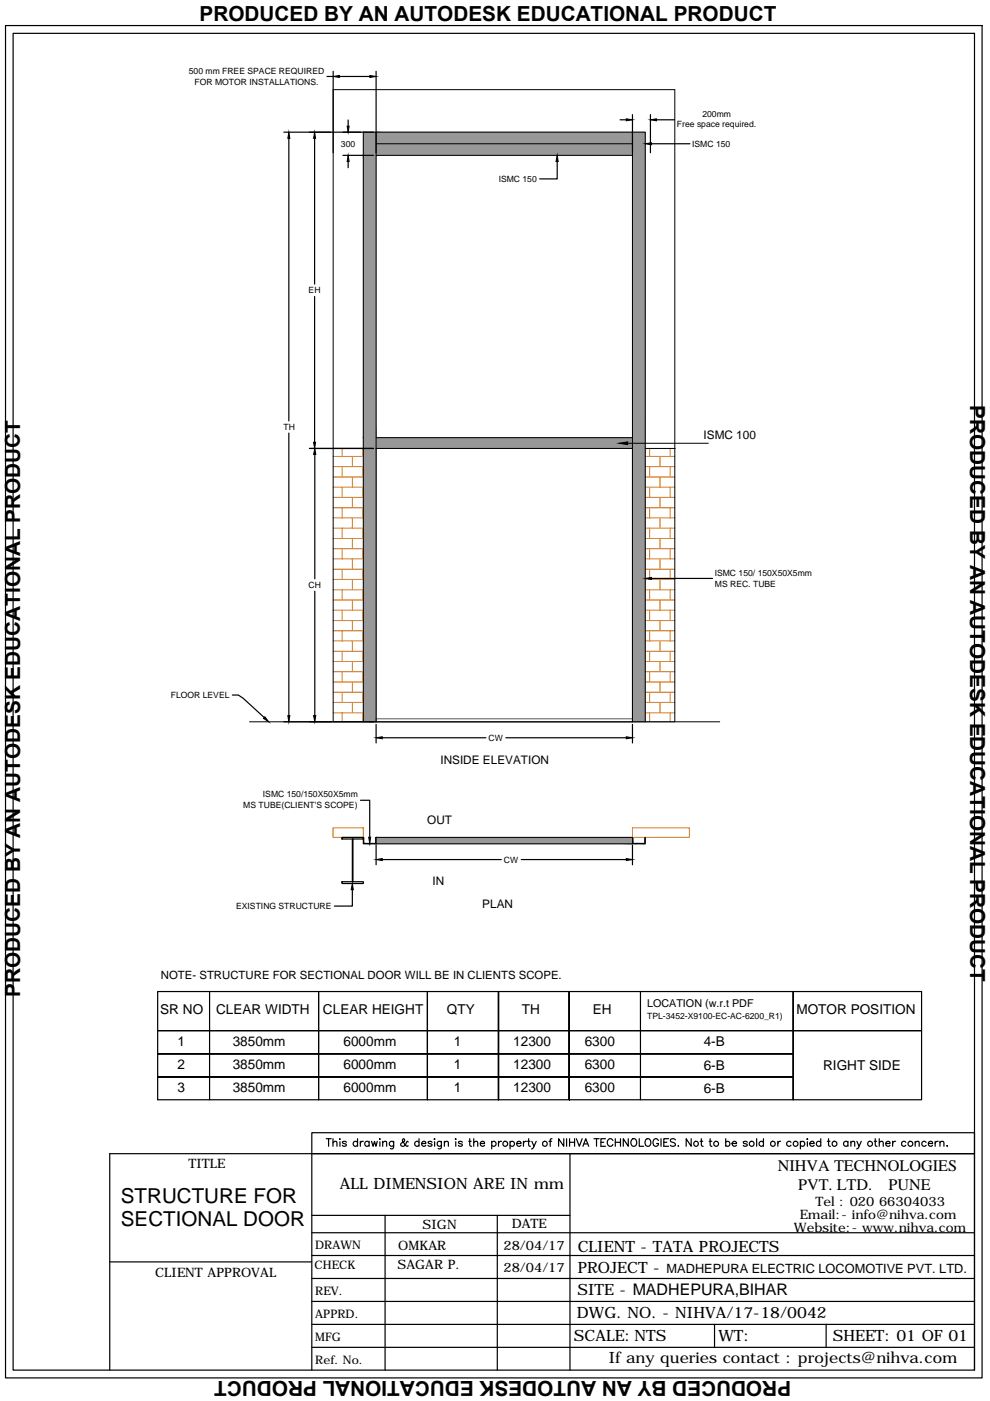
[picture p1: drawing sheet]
<svg xmlns="http://www.w3.org/2000/svg" width="210mm" height="297mm" viewBox="0 0 210 297" stroke-linecap="round" stroke-linejoin="round" font-family="sans-serif">
<!-- layer: at_Rect -->
<path d="M79.7 153v-57.9h54.4v57.9" fill="none" stroke="#000" stroke-width=".21"/>
<!-- layer: 0 -->
<path d="M79.7 153h54.4" fill="none" stroke="#a6a6a6" stroke-width=".21"/>
<g fill="none" stroke="#000" stroke-width=".25">
<path d="M1.2 5.4h207v286.7h-207zM2.8 7.1h203.8v283.4h-203.8zM69.3 16.2h1.3M70.6 15.1v17.3M72 16.2h6.4M79.7 15.1v17.3M60.2 28h19M61.2 29.3v59.9M66.7 29.3v30.9M72.7 32.9h6.5M73.8 25.4v1.4M73.8 34.2v1.4"/>
<path d="M118.1 34.2v3.7h-3.7M131.5 25.4h1.3M134.1 24.3v8.1M137.9 24.3v8.1M138.1 30.5h8.2M139.2 25.4h3.8M66.7 62.9v30.9M61.2 91.8v59.9M65.6 95.1h13.6M66.7 96.4v26.3M66.7 125.3v26.4M138.1 122.6h13"/>
<path d="M49.3 147.4h1.2l1 .6 4.5 4.1M60.2 153h19M79.7 153.6v3.9M81.1 156.4h21.9M107.3 156.4h25.5M134.1 153.6v3.9M76.4 169.7h2v7.8M79.7 179v4.3M134.1 179.1v4.2M74.7 188.6v3.5h-3.8M81.1 182.2h25.2M110.5 182.2h22.3"/>
<path d="M33.4 210.2h162v23h-162zM33.4 218.5h162M44.4 210.2v23M67.5 210.2v23M120.7 210.2v23zM120.7 210.2v23M135.8 210.2v23M90.6 233.2v-23v23M105.7 233.2v-23v23M168.2 223.4h-134.8h134.8M168.2 228.3h-134.8h134.8M168.2 233.2v-23v23"/>
<path d="M66.1 244.6v45.9M66.1 257.7h54.7M69.2 241.4h1M69.7 241.4v1.6M70.6 242.3l.4-.3 .4 .1v.9M70.6 241.4v1.6M72.1 241.4v.2zM72.1 242.1v.9M73.4 242.2a.51 .51 0 0 0-.8 0l.1 .2 .6 .2 .1 .2a.51 .51 0 0 1-.8 0M75.8 242.2a.52 .52 0 0 0-.8-.1 .52 .52 0 0 0 0 .8 .52 .52 0 0 0 .8-.1M75.8 241.4v1.6M76.4 242v1"/>
<path d="M77 242l-.3 .1-.3 .3M78.3 242.2a.52 .52 0 0 0-.8-.1 .52 .52 0 0 0 0 .8 .52 .52 0 0 0 .8-.1M78.3 242v1M78.8 242l.3 1 .3-1 .3 1 .3-1M80.5 241.4v.2zM80.5 242.1v.9M81.1 242.3l.5-.3 .3 .1 .1 .9M81.1 242v1M81.6 257.7v32.8M83.5 242l-.1 1.4-.2 .2-.4-.1M83.5 242.2a.52 .52 0 0 0-.8-.1 .52 .52 0 0 0 0 .8 .52 .52 0 0 0 .8-.1M86.5 242.1l-.1-.1-.1 .1a.85 .85 0 0 1-1.3 .8v-.5l.7-.3 .1-.3-.1-.3h-.3a1.28 1.28 0 0 0 .7 1.5h.3l.1-.1"/>
<path d="M88.8 242.2a.52 .52 0 0 0-.7-.1 .52 .52 0 0 0 0 .8 .52 .52 0 0 0 .7-.1M88.8 241.4v1.6M89.4 242.4h.9l-.1-.3a.5 .5 0 0 0-.7 .1 .5 .5 0 0 0 .1 .7 .5 .5 0 0 0 .7-.1M91.6 242.2a.51 .51 0 0 0-.9 0l.1 .2 .7 .2 .1 .2a.51 .51 0 0 1-.9 0M92.1 241.4v.2zM92.1 242.1v.9M93.6 242v1.2a.4 .4 0 0 1-.3 .4 .4 .4 0 0 1-.4-.1M93.6 242.2a.5 .5 0 0 0-.7-.1 .5 .5 0 0 0 0 .8 .5 .5 0 0 0 .7-.1M94.2 242.3l.2-.2a.38 .38 0 0 1 .7 .2v.7M94.2 242v1M96.6 241.4v.2zM96.6 242.1v.9"/>
<path d="M98 242.2a.51 .51 0 0 0-.8 0l.2 .2 .5 .2 .1 .2a.51 .51 0 0 1-.8 0M99.4 242h.5M99.6 241.4v1.3l.1 .3h.3M100.4 242.3l.4-.3 .4 .1 .1 .9M100.4 241.4v1.6M101.8 242.4h.9a.46 .46 0 0 0-.5-.4 .46 .46 0 0 0-.4 .6 .48 .48 0 0 0 .4 .4 .48 .48 0 0 0 .5-.2M104.3 242.2a.52 .52 0 0 1 .7-.1 .52 .52 0 0 1 0 .8 .52 .52 0 0 1-.7-.1M104.3 242v1.6M105.4 257.7v32.8M105.7 242v1M106.3 242l-.4 .1-.2 .3M108.1 242.2a.52 .52 0 0 1 .8-.1 .52 .52 0 0 1 0 .8 .52 .52 0 0 1-.8-.1"/>
<path d="M108.1 242v1.6M109.5 242.4h1a.47 .47 0 0 0-.5-.4 .47 .47 0 0 0-.5 .4v.2a.51 .51 0 0 0 .4 .4 .51 .51 0 0 0 .6-.2M111 242v1M111.6 242l-.4 .1-.2 .3M111.8 242h.6M112.1 241.4v1.3l.1 .3h.3M112.8 242l.4 1 .5-1M113.2 243l-.1 .4-.4 .2M116.4 242h.6M117 241.4l-.3 .1v.2v1.3M119.5 241.4v1.6l-1.1-1.6v1.6M120.1 241.4v1.6"/>
<path d="M120.8 241.4v1.6M120.8 242.2h1M120.8 244.6v45.9M121.8 241.4v1.6M122.2 241.4l.6 1.6 .6-1.6M123.6 243l.6-1.6 .6 1.6M123.8 242.5h.8M125.9 241.4h1.1M126.5 241.4v1.6M127.4 242.2h.6M128.4 241.4h-1v1.6h1M129.9 241.8a.61 .61 0 0 0-.7-.4 .61 .61 0 0 0-.4 .7 .68 .68 0 0 0 .2 .8 .68 .68 0 0 0 .9-.1v-.1"/>
<path d="M130.5 242.2h1.1M130.5 241.4v1.6M131.6 241.4v1.6M133.2 241.4v1.6l-1-1.6v1.6M134.1 241.5a.8 .8 0 0 1 .9 .5 .8 .8 0 0 1-.5 1 .84 .84 0 0 1-.8-.6 .84 .84 0 0 1 .4-.9zM135.5 241.4v1.6h1M137.1 241.5a.8 .8 0 0 1 .9 .5 .8 .8 0 0 1-.5 1 .84 .84 0 0 1-.8-.6 .84 .84 0 0 1 .4-.9zM139.6 241.8a.59 .59 0 0 0-.7-.4 .59 .59 0 0 0-.4 .7v.3a.57 .57 0 0 0 .5 .6 .57 .57 0 0 0 .6-.6h-.4M140.2 241.4v1.6M140.7 242.2h.7M141.8 241.4h-1.1v1.6h1.1M143.2 241.7a.54 .54 0 0 0-.6-.3 .54 .54 0 0 0-.4 .6l.8 .4 .2 .4a.73 .73 0 0 1-1.1 0"/>
<path d="M143.7 243h.2zM146.5 241.4v1.6l-1-1.6v1.6M148.4 242h.6M148.7 241.4v1.3l.1 .3h.3M150.4 242h.5M150.6 241.4v1.3l.1 .3h.2M153.9 242.2a.5 .5 0 0 1 .7-.1 .5 .5 0 0 1 0 .8 .5 .5 0 0 1-.7-.1M153.9 241.4v1.6M155.2 242.4h1a.47 .47 0 0 0-.5-.5 .47 .47 0 0 0-.5 .5l.1 .4 .3 .2 .6-.2M158.4 242.2v-.1a.54 .54 0 0 0-.8 .1v.2l.8 .2v.4a.54 .54 0 0 1-.8-.2M160.4 241.4v1.6M161.9 242.2a.52 .52 0 0 0-.8-.1 .52 .52 0 0 0 0 .8 .52 .52 0 0 0 .8-.1"/>
<path d="M161.9 241.4v1.6M164.9 242v1M165.5 242a.5 .5 0 0 0-.6 .4M167.7 242.2a.52 .52 0 0 0-.8-.1 .52 .52 0 0 0 0 .8 .52 .52 0 0 0 .8-.1M169.7 242.2a.52 .52 0 0 1 .8-.1 .52 .52 0 0 1 0 .8 .52 .52 0 0 1-.8-.1M169.7 242v1.6M171.2 241.4v.2zM171.2 242.1v.9M171.7 242.4h.9a.47 .47 0 0 0-.4-.5 .47 .47 0 0 0-.5 .5l.1 .4 .3 .2 .5-.2M174 242.2a.52 .52 0 0 0-.7-.1 .52 .52 0 0 0 0 .8 .52 .52 0 0 0 .7-.1M174 241.4v1.6M175.4 242h.6"/>
<path d="M175.7 241.4v1.3l.1 .3h.3M179.8 242.2a.52 .52 0 0 0-.8-.1 .52 .52 0 0 0 0 .8 .52 .52 0 0 0 .8-.1M179.8 242v1M180.4 242.3l.4-.3 .4 .1v.9M180.4 242v1M181.7 242l.4 1 .5-1M182.1 243l-.1 .4-.4 .2M185.4 242h.5M185.6 241.4v1.3l.1 .3h.3M186.4 242.3l.2-.2a.38 .38 0 0 1 .7 .2v.7M186.4 241.4v1.6M187.8 242.4h.9a.46 .46 0 0 0-.5-.4 .46 .46 0 0 0-.4 .6 .48 .48 0 0 0 .4 .4 .48 .48 0 0 0 .5-.2"/>
<path d="M189.3 242v1M189.9 242a.52 .52 0 0 0-.6 .4M192.1 242.2a.5 .5 0 0 0-.8-.1 .5 .5 0 0 0 0 .8 .5 .5 0 0 0 .8-.1M194 242.3l.5-.3 .3 .1 .1 .9M194 242v1M196.4 242.2a.52 .52 0 0 0-.8-.1 .52 .52 0 0 0 0 .8 .52 .52 0 0 0 .8-.1M196.8 242.4h.9a.46 .46 0 0 0-.5-.4 .46 .46 0 0 0-.4 .6 .48 .48 0 0 0 .4 .4 .48 .48 0 0 0 .5-.2M198.3 242v1M198.9 242l-.4 .1-.2 .3M199.3 242.3l.2-.2a.38 .38 0 0 1 .6 .2v.7M199.3 242v1M200.7 243h.2z"/>
<path d="M23.3 267.5h42.8M66.1 275.9h140.5M66.1 271.1h140.5M66.1 266.2h140.5M66.1 261.4h140.5M23.3 290.5v-45.9h183.3h-140.5v-4.4h140.5v50.3M66.1 280.8h140.5M66.1 285.7h140.5M151.5 280.8v4.9M175.2 280.8v4.9"/>
<circle cx="107.1" cy="242.5" r=".53"/>
<circle cx="115.5" cy="242.5" r=".53"/>
<circle cx="147.6" cy="242.5" r=".52"/>
<circle cx="151.8" cy="242.5" r=".53"/>
<circle cx="159.4" cy="242.5" r=".53"/>
<circle cx="163.9" cy="242.5" r=".53"/>
<circle cx="168.7" cy="242.5" r=".53"/>
<circle cx="176.9" cy="242.5" r=".53"/>
<circle cx="184.5" cy="242.5" r=".53"/>
<circle cx="193" cy="242.5" r=".53"/>
</g>
<g fill="#000" stroke="#000" stroke-width=".21">
<path d="M70.6 16.2l1.4-.2v.4zM78.4 16l1.3 .2-1.3 .2zM61.2 28l.3 1.3h-.5zM66.7 28l.2 1.3h-.4zM73.6 26.8h.4l-.2 1.2zM73.8 32.9l.2 1.3h-.4zM118.1 32.9l.2 1.3h-.4zM132.8 25.2l1.3 .2-1.3 .2zM136.8 30.5l1.3-.2v.4zM137.9 25.4l1.3-.2v.4zM66.7 95.1l.3 1.3h-.5zM66.5 93.8h.4l-.2 1.3z"/>
<path d="M131.3 94l1.8-.3v.6zM136.8 122.6l1.3-.2v.5zM56.2 152l.8 1-1.1-.7zM61 151.7h.5l-.3 1.3zM66.5 151.7h.5l-.3 1.3zM79.7 156.4l1.4-.2v.4zM132.8 156.2l1.3 .2-1.3 .2zM78.2 177.5h.4l-.2 1.3zM74.7 187.3l.2 1.3h-.4zM79.7 182.2l1.4-.2v.5zM132.8 182l1.3 .2-1.3 .3z"/>
</g>
<g fill="none" stroke="#ff7f00" stroke-width=".21">
<path d="M70.6 96.8h6.4M70.6 98.9h6.4M72.5 95.1v1.7M72.5 98.9v2.2M74.7 96.8v2.1M76.9 95.1v1.7M76.9 98.9v2.2M136.8 96.8h6.3M136.8 98.9h6.3M137.7 95.1v1.7M137.7 98.9v2.2M139.9 96.8v2.1"/>
<path d="M142.1 95.1v1.7M142.1 98.9v2.2M70.6 101.1h6.4M70.6 103.3h6.4M70.6 105.5h6.4M70.6 107.7h6.4M70.6 109.8h6.4M70.6 112h6.4M70.6 114.2h6.4M70.6 116.3h6.4M70.6 118.5h6.4M72.5 103.3v2.2"/>
<path d="M72.5 107.7v2.1M72.5 112v2.2M72.5 116.3v2.2M74.7 101.1v2.2M74.7 105.5v2.2M74.7 109.8v2.2M74.7 114.2v2.1M74.7 118.5v2.2M76.9 103.3v2.2M76.9 107.7v2.1M76.9 112v2.2M76.9 116.3v2.2"/>
<path d="M136.8 101.1h6.3M136.8 103.3h6.3M136.8 105.5h6.3M136.8 107.7h6.3M136.8 109.8h6.3M136.8 112h6.3M136.8 114.2h6.3M136.8 116.3h6.3M136.8 118.5h6.3M137.7 103.3v2.2M137.7 107.7v2.1M137.7 112v2.2"/>
<path d="M137.7 116.3v2.2M139.9 101.1v2.2M139.9 105.5v2.2M139.9 109.8v2.2M139.9 114.2v2.1M139.9 118.5v2.2M142.1 103.3v2.2M142.1 107.7v2.1M142.1 112v2.2M142.1 116.3v2.2M70.6 120.7h6.4M70.6 122.9h6.4"/>
<path d="M70.6 125.1h6.4M70.6 127.2h6.4M70.6 129.4h6.4M70.6 131.6h6.4M70.6 133.7h6.4M70.6 135.9h6.4M70.6 138.1h6.4M72.5 120.7v2.2M72.5 125.1v2.1M72.5 129.4v2.2M72.5 133.7v2.2M72.5 138.1v2.2"/>
<path d="M74.7 122.9v2.2M74.7 127.2v2.2M74.7 131.6v2.1M74.7 135.9v2.2M76.9 120.7v2.2M76.9 125.1v2.1M76.9 129.4v2.2M76.9 133.7v2.2M76.9 138.1v2.2M136.8 120.7h6.3M136.8 122.9h6.3M136.8 125.1h6.3"/>
<path d="M136.8 127.2h6.3M136.8 129.4h6.3M136.8 131.6h6.3M136.8 133.7h6.3M136.8 135.9h6.3M136.8 138.1h6.3M137.7 120.7v2.2M137.7 125.1v2.1M137.7 129.4v2.2M137.7 133.7v2.2M137.7 138.1v2.2M139.9 122.9v2.2"/>
<path d="M139.9 127.2v2.2M139.9 131.6v2.1M139.9 135.9v2.2M142.1 120.7v2.2M142.1 125.1v2.1M142.1 129.4v2.2M142.1 133.7v2.2M142.1 138.1v2.2M70.6 140.3h6.4M70.6 142.4h6.4M70.6 144.6h6.4M70.6 146.8h6.4"/>
<path d="M70.6 148.9h6.4M70.6 151.1h6.4M72.5 142.4v2.2M72.5 146.8v2.1M72.5 151.1v1.9M74.7 140.3v2.1M74.7 144.6v2.2M74.7 148.9v2.2M76.9 142.4v2.2M76.9 146.8v2.1M76.9 151.1v1.9M136.8 140.3h6.3"/>
<path d="M136.8 142.4h6.3M136.8 144.6h6.3M136.8 146.8h6.3M136.8 148.9h6.3M136.8 151.1h6.3M137.7 142.4v2.2M137.7 146.8v2.1M137.7 151.1v1.9M139.9 140.3v2.1M139.9 144.6v2.2M139.9 148.9v2.2M142.1 142.4v2.2"/>
<path d="M142.1 146.8v2.1M142.1 151.1v1.9M70.6 175.5h6.4v2h-6.4zM134.1 175.5h12.1v2h-12.1z"/>
</g>
<g fill="#989898" stroke="#989898" stroke-width=".21">
<path d="M77 177.5l.1 .1z"/>
<path d="M79.7 177.6v-.1z"/>
<path d="M134.1 177.5l.1 .1z"/>
<path d="M136.7 177.6l.1-.1z"/>
<path d="M79.7 28v2.5h54.4zM79.7 28h54.4v2.5z"/>
<path d="M79.7 30.5v2.4h54.4zM79.7 30.5h54.4v2.4z"/>
<path d="M77 28v4.9h2.7zM77 28h2.7v4.9z"/>
<path d="M77 32.9v59.9h2.7zM77 32.9h2.7v59.9z"/>
<path d="M77 92.8v2.3h2.7zM77 92.8h2.7v2.3z"/>
<path d="M77 95.1v57.9h2.7zM77 95.1h2.7v57.9z"/>
<path d="M134.1 28v4.9h2.7zM134.1 28h2.7v4.9z"/>
<path d="M134.1 32.9v59.9h2.7zM134.1 32.9h2.7v59.9z"/>
<path d="M134.1 92.8v60.2h2.7zM134.1 92.8h2.7v60.2z"/>
<path d="M79.7 92.8v2.3h54.4zM79.7 92.8h54.4v2.3z"/>
<path d="M79.7 177.6v1.2zM79.7 177.6v1.2z"/>
<path d="M77 177.6l.1 1.2zM77 177.6l.1 1.2z"/>
<path d="M78.7 178.8l1 .1zM78.7 178.8l1 .1z"/>
<path d="M77 178.8l1.7 .1zM77 178.8l1.7 .1z"/>
<path d="M79.7 177.5v1.4h54.4zM79.7 177.5h54.4v1.4z"/>
<path d="M136.7 177.6l.1 1.2zM136.7 177.6l.1 1.2z"/>
<path d="M134.1 177.6l.1 1.2zM134.1 177.6l.1 1.2z"/>
<path d="M135 178.8l1.8 .1zM135 178.8l1.8 .1z"/>
<path d="M134.1 178.8l.9 .1zM134.1 178.8l.9 .1z"/>
</g>
<g fill="none" stroke="#000" stroke-width=".21">
<path d="M79.7 32.9h54.4v59.9h-54.4zM79.7 28v4.9M79.7 30.5h54.4M134.1 28v4.9M70.6 95.1h6.4M79.7 92.8v60.2M133.1 94h17.1M134.1 92.8v60.2M136.8 95.1h6.4M52.9 153h99.7M70.6 153v-134h72.5v134M77 153v-125h59.8v125"/>
<path d="M77 177.5l.1 1.3h2.6v-1.3v1.4h-2.7zM79.7 177.5h54.4M79.7 178.9h54.4M134.1 177.5l.1 1.3h2.5l.1-1.3v1.4h-2.7z"/>
</g>
<!-- layer: at_Rect -->
<path d="M79.7 152.4h54.4v.6h-54.4z" fill="none" stroke="#595959" stroke-width=".21"/>
<!-- layer: at_Entity -->
<path d="M70.6 153h72.5" fill="none" stroke="#595959" stroke-width=".21"/>
<!-- layer: TPL-A-CONTOUR1 -->
<path d="M72.5 177.5h4.5v.4h-4.5zM74.7 177.9h.1v9h-.1zM72.5 186.9h4.5v.4h-4.5z" fill="none" stroke="#000" stroke-width=".25"/>
<g font-size="4.4">
<text x="42.3" y="4.4">PRODUCED BY AN AUTODESK EDUCATIONAL PRODUCT</text>
<text x="205.7" y="85.9" transform="rotate(90 205.7 85.9)">PRODUCED BY AN AUTODESK EDUCATIONAL PRODUCT</text>
<text x="4.3" y="211.4" transform="rotate(-90 4.3 211.4)">PRODUCED BY AN AUTODESK EDUCATIONAL PRODUCT</text>
<text x="25.6" y="255">STRUCTURE FOR</text>
<text x="25.6" y="260">SECTIONAL DOOR</text>
<text x="167.7" y="292.9" transform="rotate(180 167.7 292.9)">PRODUCED BY AN AUTODESK EDUCATIONAL PRODUCT</text>
</g>
<g font-size="3.4">
<text x="164.9" y="248.3">NIHVA TECHNOLOGIES</text>
<text x="169.2" y="252.2">PVT. LTD.</text>
<text x="188.4" y="252.2">PUNE</text>
</g>
<g font-size="3.3">
<text x="72.1" y="252.1">ALL DIMENSION ARE IN mm</text>
<text x="122.5" y="265.3">CLIENT - TATA PROJECTS</text>
<text x="122.5" y="269.8">PROJECT -</text>
<text x="122.4" y="274.7">SITE - MADHEPURA,BIHAR</text>
<text x="122.3" y="279.5">DWG. NO. - NIHVA/17-18/0042</text>
<text x="121.7" y="284.4">SCALE: NTS</text>
<text x="152.3" y="284.4">WT:</text>
<text x="176.6" y="284.4">SHEET: 01 OF 01</text>
<text x="129.1" y="288.9">If any queries contact : projects@nihva.com</text>
</g>
<g font-size="2.9">
<text x="34" y="215">SR NO</text>
<text x="45.8" y="215">CLEAR WIDTH</text>
<text x="68.5" y="215">CLEAR HEIGHT</text>
<text x="94.8" y="215">QTY</text>
<text x="110.6" y="215">TH</text>
<text x="125.7" y="215">EH</text>
<text x="168.9" y="215">MOTOR POSITION</text>
<text x="37.7" y="221.8">1</text>
<text x="49.3" y="221.8">3850mm</text>
<text x="72.8" y="221.8">6000mm</text>
<text x="96.3" y="221.8">1</text>
<text x="108.8" y="221.8">12300</text>
<text x="124" y="221.8">6300</text>
<text x="149.2" y="221.8">4-B</text>
<text x="37.7" y="226.7">2</text>
<text x="49.3" y="226.7">3850mm</text>
<text x="72.8" y="226.7">6000mm</text>
<text x="96.3" y="226.7">1</text>
<text x="108.8" y="226.7">12300</text>
<text x="124" y="226.7">6300</text>
<text x="149.2" y="226.9">6-B</text>
<text x="174.5" y="226.8">RIGHT SIDE</text>
<text x="37.7" y="231.5">3</text>
<text x="49.3" y="231.6">3850mm</text>
<text x="72.8" y="231.5">6000mm</text>
<text x="96.3" y="231.5">1</text>
<text x="108.8" y="231.6">12300</text>
<text x="124" y="231.6">6300</text>
<text x="149.2" y="231.8">6-B</text>
</g>
<g font-size="2.8">
<text x="39.9" y="247.6">TITLE</text>
<text x="172.9" y="255.7">Tel : 020 66304033</text>
<text x="89.6" y="260.6">SIGN</text>
<text x="108.5" y="260.4">DATE</text>
<text x="168.3" y="261.2">Website:- www.nihva.com</text>
<text x="169.6" y="258.4">Email:- info@nihva.com</text>
<text x="84.3" y="269.2">SAGAR P.</text>
<text x="84.4" y="264.9">OMKAR</text>
<text x="106.8" y="264.9">28/04/17</text>
<text x="106.8" y="269.8">28/04/17</text>
<text x="32.9" y="270.7">CLIENT APPROVAL</text>
</g>
<text font-size="2.7" x="141.3" y="269.8">MADHEPURA ELECTRIC LOCOMOTIVE PVT. LTD.</text>
<g font-size="2.5">
<text x="149.2" y="93.1">ISMC 100</text>
<text x="93.4" y="162">INSIDE ELEVATION</text>
<text x="90.6" y="174.6">OUT</text>
<text x="91.7" y="187.6">IN</text>
<text x="102.3" y="192.6">PLAN</text>
<text x="66.7" y="269.1">CHECK</text>
<text x="66.8" y="264.8">DRAWN</text>
<text x="66.8" y="274.5">REV.</text>
<text x="66.8" y="279.4">APPRD.</text>
<text x="66.8" y="284.3">MFG</text>
<text x="66.8" y="289.1">Ref. No.</text>
</g>
<text font-size="2.4" x="34.1" y="207.5">NOTE- STRUCTURE FOR SECTIONAL DOOR WILL BE IN CLIENTS SCOPE.</text>
<text font-size="2.3" x="137.2" y="213.5">LOCATION (w.r.t PDF</text>
<g font-size="1.8">
<text x="40" y="15.7">500 mm FREE SPACE REQUIRED</text>
<text x="41.3" y="17.9">FOR MOTOR INSTALLATIONS.</text>
<text x="143.5" y="27">Free space required.</text>
<text x="148.9" y="24.8">200mm</text>
<text x="72.3" y="31.1">300</text>
<text x="146.8" y="31.2">ISMC 150</text>
<text x="105.7" y="38.6">ISMC 150</text>
<text x="65.4" y="62.2">EH</text>
<text x="60.1" y="91.2">TH</text>
<text x="65.4" y="124.7">CH</text>
<text x="151.5" y="122.2">ISMC 150/ 150X50X5mm</text>
<text x="151.6" y="124.4">MS REC. TUBE</text>
<text x="36.2" y="148">FLOOR LEVEL</text>
<text x="103.6" y="157.1">CW</text>
<text x="51.6" y="171.2">MS TUBE(CLIENT'S SCOPE)</text>
<text x="55.7" y="169">ISMC 150/150X50X5mm</text>
<text x="106.8" y="182.9">CW</text>
<text x="50.1" y="192.8">EXISTING STRUCTURE</text>
<text x="137.2" y="216.1">TPL-3452-X9100-EC-AC-6200_R1)</text>
</g>
</svg>
